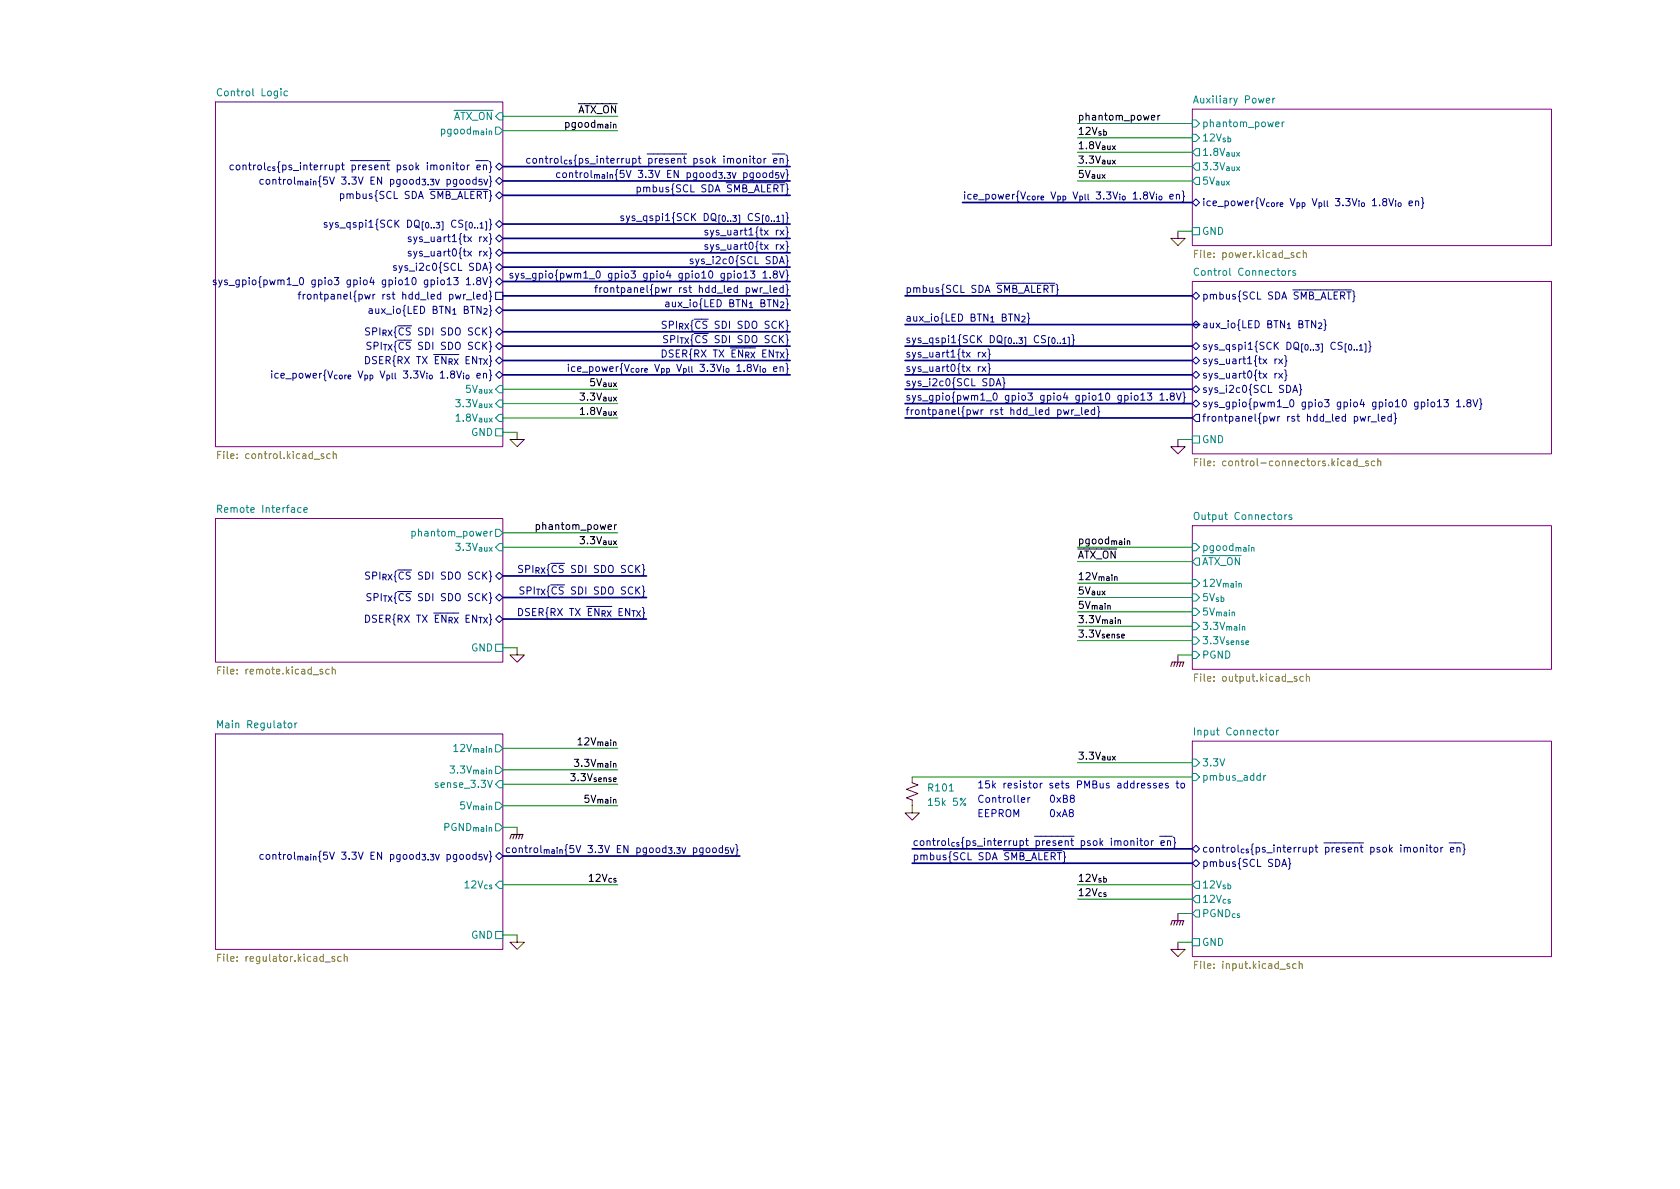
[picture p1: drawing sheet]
<svg xmlns="http://www.w3.org/2000/svg" width="297mm" height="210mm" viewBox="0 0 297 210" stroke-linecap="round" stroke-linejoin="round" font-family="sans-serif">
<g fill="#fff" stroke="#fff" stroke-width=".18">
<path d="M38.1 18h50.8v61h-50.8z"/>
<path d="M38.1 129.8h50.8v38.1h-50.8z"/>
<path d="M210.8 93h63.5v25.4h-63.5z"/>
<path d="M38.1 91.7h50.8v25.4h-50.8z"/>
<path d="M210.8 49.8h63.5v30.5h-63.5z"/>
<path d="M210.8 19.3h63.5v24.1h-63.5z"/>
<path d="M210.8 131.1h63.5v38.1h-63.5z"/>
</g>
<path d="M38.1 18h50.8v61h-50.8zM210.8 19.3h63.5v24.1h-63.5zM210.8 49.8h63.5v30.5h-63.5zM38.1 91.7h50.8v25.4h-50.8zM210.8 93h63.5v25.4h-63.5zM38.1 129.8h50.8v38.1h-50.8zM210.8 131.1h63.5v38.1h-63.5z" fill="none" stroke="#840084" stroke-width=".18"/>
<g fill="none" stroke="#008484" stroke-width=".18">
<path d="M50.8 16.2l-.3-.1-.3 .2 .1 .6h.5M88.3 19.9h.6v1.3h-.6l-.7-.6zM223.9 17.8l.6-.1-.1-.3h-.3l-.2 .1 .1 .7h.4M225.1 17.4v.8M225.4 17.4l-.3 .2M86.5 23.2h.4v.6M87.6 22.5h.7l.6 .6-.6 .6h-.7zM210.8 21.2h.7l.6 .6-.6 .7h-.7zM210.8 23.7h.7l.6 .7-.6 .6h-.7zM211.5 28.8h.6v1.3h-.6l-.7-.6zM211.5 31.4h.6v1.2h-.6l-.7-.6zM211.5 26.3h.6v1.3h-.6l-.7-.7z"/>
<path d="M225.5 22l.7-.1-.1-.3h-.4l-.2 .1 .1 .7h.5M226.7 21.6v.8M227.1 21.6l-.4 .2M210.8 40.3h1.3v1.2h-1.3zM211.9 47.5a.6 .6 0 0 0-.8 .5 .6 .6 0 0 0 .6 .7l.2-.1M227.8 47.8v.9M228.2 47.8l-.4 .3M229 47.9l-.3-.1-.1 .2v.2l.4 .1v.3h-.4M87.6 75.8h1.3v1.3h-1.3zM87.6 73.9l.7-.6h.6v1.2h-.6zM87.6 68.8l.7-.6h.6v1.3h-.6zM88.3 70.7h.6v1.3h-.6l-.7-.6z"/>
<path d="M210.8 77.1h1.3v1.3h-1.3zM38.5 90l.6-.1 .1-.1-.1-.3-.6-.2v1.3M53.7 90.2l.6-.1v-.3h-.4l-.2 .1 .1 .6h.5M72.8 94h.4l.2 .2-.1 .5h-.5M72.8 94v1.2M87.1 94l-.4 .2M87.6 93.6h.7l.6 .6-.6 .7h-.7zM87.6 96.8l.7-.7h.6v1.3h-.6zM210.8 96.1h.7l.6 .7-.6 .6h-.7zM211.2 90.8l.2-.2a.43 .43 0 0 1 .6 .4v.5a.42 .42 0 0 1-.4 .4 .42 .42 0 0 1-.5-.4zM211.5 98.7h.6v1.2h-.6l-.7-.6zM227.2 91v.9"/>
<path d="M227.5 91l-.3 .3M228.4 91.1l-.3-.1-.2 .2 .1 .2 .4 .1v.3h-.5M87.6 113.9h1.3v1.3h-1.3zM210.8 115.2h.7l.6 .6-.6 .7h-.7zM210.8 102.5h.7l.6 .6-.6 .7h-.7zM210.8 105h.7l.6 .7-.6 .6h-.7zM210.8 107.6h.7l.6 .6-.6 .6h-.7zM210.8 110.1h.7l.6 .6-.6 .7h-.7zM210.8 112.6h.7l.6 .7-.6 .6h-.7zM38.5 128.7v-1.3l.4 .9 .4-.9v1.3M52.1 127.9v.8M52.5 127.9l-.4 .2"/>
<path d="M77.4 138.5l-.3-.1-.1 .2v.2l.4 .1v.3h-.4M87.6 135.5h.7l.6 .6-.6 .7h-.7zM87.6 131.7h.7l.6 .6-.6 .7h-.7zM88.3 138h.6v1.3h-.6l-.7-.6zM210.8 134.2h.7l.6 .7-.6 .6h-.7zM210.8 136.8h.7l.6 .6-.6 .6h-.7zM211.2 128.7v1.3M223.4 137.1v.9M223.8 137.1l-.4 .3M224.6 129.2l.3-.1 .3 .3v.3l-.3 .3-.3-.1-.1-.2zM225.7 129.1v.9M226.1 129.1l-.4 .3"/>
<path d="M87.6 141.9h.7l.6 .6-.6 .6h-.7zM87.6 145.7h.7l.6 .6-.6 .6h-.7zM88.3 155.8h.6v1.3h-.6l-.7-.6zM211.5 155.8h.6v1.3h-.6l-.7-.6zM211.5 158.4h.6v1.2h-.6l-.7-.6zM87.6 164.7h1.3v1.3h-1.3zM210.8 166h1.3v1.3h-1.3zM211.5 160.9h.6v1.3h-.6l-.7-.7z"/>
</g>
<g fill="none" stroke="#848400" stroke-width=".18">
<path d="M211.2 44.9h.4M211.8 44.3h-.6v1.2M229.9 44.7h-.4l-.2 .2 .1 .6h.5M230.4 44.8l.2-.1h.3l.1 .8M230.4 44.3v1.2M39.1 79.8h-.6v1.3M58.9 79.8v1.3M38.5 80.4h.4M58.4 80.3l-.4-.1-.2 .3 .1 .5h.5M58.9 80.4l.2-.2 .3 .1 .1 .8M211.2 81.7h.4M211.8 81.1h-.6v1.3"/>
<path d="M212.3 81.1v.1M212.3 81.5v.9M240.2 82.5h1M241.9 81.6l-.3-.1-.2 .2 .1 .2 .4 .1v.3h-.5M243.1 81.6l-.4-.1-.2 .3 .1 .5h.5M243.6 81.6l.2-.1 .3 .1 .1 .8M243.6 81.1v1.3M38.5 118.5h.4M39.1 117.9h-.6v1.3M58.2 118.4l-.4-.1-.2 .3 .1 .5h.5M58.7 118.5l.2-.2 .3 .1 .1 .8M58.7 117.9v1.3"/>
<path d="M211.2 119.8h.4M211.8 119.2h-.6v1.3M230.4 119.7l-.3-.1-.3 .3 .1 .5h.5M231 119.7l.2-.1 .3 .1v.8M231 119.2v1.3M38.5 169.3h.4M39.1 168.7h-.6v1.3M59.2 169.2l-.3-.1-.2 .2v.2l.5 .1v.3h-.5M60.3 169.2l-.3-.1-.3 .3 .1 .5h.5M60.9 169.3l.1-.2 .3 .1 .1 .8M60.9 168.7v1.3M211.2 170.6h.4"/>
<path d="M211.8 170h-.6v1.3M229.2 170.5l-.4-.1-.2 .3 .1 .5h.5M229.7 170.5l.2-.1 .3 .1 .1 .8M229.7 170v1.3"/>
</g>
<g fill="none" stroke="#000084" stroke-width=".18">
<path d="M41.3 29.2h-.4l-.2 .2 .1 .6h.5M41.8 29.3l.2-.1 .4 .1v.5l-.1 .2h-.3l-.2-.1zM43 29.3l.1-.1h.3l.1 .8M43 29.2v.8M60.2 34.3h.4l.2 .2-.1 .6h-.5M60.2 34.3v1.2M85.2 28.4h1.1M85.2 31.7h-.5v.5l.5-.1v.5l-.1 .1-.4-.1M85.5 29.3l.2-.1h.3v.8M85.6 31.7l.3 1 .3-1M85.8 39.2h.2v1.5h-.2M86.5 28.6l.2 .2v.6l.2 .1-.2 .2v.6l-.2 .2"/>
<path d="M86.5 31.1l.2 .2v.6l.2 .2-.2 .2v.6l-.2 .2M86.5 38.7l.2 .2v.6l.2 .2-.2 .2v.6l-.2 .2M87.6 29.5l.7-.7 .6 .7-.6 .6zM87.6 39.6l.7-.6 .6 .6-.6 .7zM88.3 31.4l.6 .6-.6 .6-.7-.6zM88.3 33.9l.6 .6-.6 .7-.7-.7zM93.7 28.1l-.3-.1-.3 .3 .1 .5h.5M94.3 28.1l.3-.1 .3 .3v.3l-.3 .3-.3-.1-.1-.2zM95.4 28.1l.2-.1 .3 .1 .1 .8M95.4 28v.9M112.7 33.2l.3-.1 .3 .2-.2 .6h-.4M112.7 33.1v1.3"/>
<path d="M137.6 27.2h1.2M137.7 30.5h-.5l-.1 .5h.5l.1 .4-.2 .1-.4-.1M137.9 28.1l.2-.1 .3 .1 .1 .8M138 30.5l.3 1 .4-1M138.2 38h.3v1.5h-.3M139 37.6l.2 .1v.7l.2 .1-.2 .2v.6l-.2 .2M139 27.4l.2 .2v.6l.2 .2-.2 .2v.6l-.2 .1M139 29.9l.2 .2v.6l.2 .2-.2 .2v.6l-.2 .2M210.8 35.8l.7-.6 .6 .6-.6 .6zM38.2 49.6l-.3-.1-.2 .2 .1 .2 .4 .1v.3h-.5M38.7 49.5l.3 .9M39.3 49.5l-.4 1.2-.2 .1"/>
<path d="M40.2 49.6l-.3-.1-.2 .2 .1 .2 .4 .1v.3h-.5M40.5 50.5h1M42.3 49.5v1l-.2 .3-.3-.1M42.3 49.6l-.4-.1-.2 .2 .1 .6h.5M42.9 49.6l.4-.1 .2 .2-.1 .6h-.5M42.9 49.5v1.3M52.7 52h.5M53.2 51.6l-.3 .2v1.1M53.6 52v.9M54 52l-.4 .3M54.4 52.2l.2-.2 .3 .2 .1 .5-.1 .1-.3 .1-.2-.1zM55.5 52.2l.2-.2 .3 .1 .1 .8"/>
<path d="M55.5 52v.9M70.1 47h-.3l-.2 .1v.2l.5 .1v.4h-.5M72.7 41.9h-.3l-.2 .2v.1l.5 .2v.3h-.5M72.7 44.5l-.3-.1-.2 .2v.2l.5 .1v.3h-.5M73.1 41.9l.3 .8M73.1 44.4l.3 .9M73.7 41.9l-.4 1.1-.2 .2M73.7 44.4l-.4 1.2-.2 .1M85.4 49.1l.4 1.3 .4-1.3M86 52.1l-.3-.1-.3 .3 .1 .5h.5M86 51.6v1.3M86.5 54l.2 .2v.6l.2 .1-.2 .2v.6l-.2 .2"/>
<path d="M86.5 48.9l.2 .2v.6l.2 .2-.2 .2v.6l-.2 .1M86.5 41.3l.2 .2v.6l.2 .1-.2 .2v.6l-.2 .2M86.5 43.8l.2 .2v.6l.2 .2-.2 .2v.6l-.2 .2M86.5 46.4l.2 .1v.6l.2 .2-.2 .2v.6l-.2 .2M86.5 51.4l.2 .2v.6l.2 .2-.2 .2v.6l-.2 .2M87.6 58.7l.7-.7 .6 .7-.6 .6zM87.6 49.8l.7-.7 .6 .7-.6 .6zM87.6 42.2l.7-.7 .6 .7-.6 .6zM87.6 44.7l.7-.6 .6 .6-.6 .6zM87.6 47.2l.7-.6 .6 .6-.6 .7zM87.6 51.7h1.3v1.3h-1.3zM88.3 54.2l.6 .7-.6 .6-.7-.6z"/>
<path d="M90.6 48.4l-.3-.1-.1 .2v.2l.4 .1v.3h-.4M91.1 48.3l.3 .9M91.7 48.3l-.4 1.2-.2 .1M92.6 48.4l-.3-.1-.2 .2 .1 .2 .4 .1v.3h-.5M92.9 49.3h1M94.8 48.3v1.1l-.3 .2-.3-.1M94.8 48.4l-.4-.1-.3 .3 .2 .5h.5M95.4 48.4l.3-.1 .3 .3-.2 .5h-.4M95.4 48.3v1.3M105.2 50.9h.4M105.6 50.4l-.3 .2v1.1M106.1 50.9v.8"/>
<path d="M106.4 50.9l-.3 .2M106.9 50.9h.3l.3 .2v.4l-.3 .2h-.3l-.1-.2zM108 51l.2-.1h.3v.8M108 50.9v.8M122.5 45.9l-.3-.1-.2 .2 .1 .2 .4 .1v.3h-.5M125.1 43.3h-.3l-.2 .1 .1 .2 .4 .1v.3h-.5M125.1 40.8l-.3-.1-.2 .2 .1 .2 .4 .1v.3h-.5M125.6 43.3l.3 .8M125.6 40.7l.3 .9M126.2 43.3l-.4 1.1-.2 .1M126.2 40.7l-.4 1.2-.2 .1M137.8 47.9l.4 1.3 .5-1.3"/>
<path d="M138.5 50.9h-.4l-.2 .2 .1 .6h.5M138.5 50.4v1.3M139 52.8l.2 .2v.6l.2 .2-.2 .2v.6l-.2 .1M139 50.3l.2 .1v.7l.2 .1-.2 .2v.6l-.2 .2M139 47.7l.2 .2v.6l.2 .2-.2 .2v.6l-.2 .2M139 42.6l.2 .2v.6l.2 .2-.2 .2v.6l-.2 .2M139 45.2l.2 .2v.6l.2 .2-.2 .1v.6l-.2 .2M139 40.1l.2 .2v.6l.2 .2-.2 .2v.6l-.2 .1M186.7 50.3l.2 .1v.7l.2 .1-.2 .2v.6l-.2 .2M210.8 57.4l.7-.6 .6 .6-.6 .6zM210.8 52.3l.7-.6 .6 .6-.6 .7zM239.2 51.4l.2 .2v.6l.2 .2-.2 .2v.6l-.2 .2"/>
<path d="M84.3 66.4l.6-.1v-.2l-.4-.1-.2 .2 .1 .6h.5M85.5 66.1l.2-.1 .3 .1v.8M85.5 66v.9M86.5 65.4l.2 .2v.6l.2 .2-.2 .2v.6l-.2 .1M87.6 66.3l.7-.6 .6 .6-.6 .6zM87.6 61.2l.7-.6 .6 .6-.6 .6zM87.6 63.7l.7-.6 .6 .6-.6 .7zM136.8 65.3l.6-.2-.1-.2-.3-.1-.2 .2v.6h.5M137.9 65l.2-.2 .3 .1 .1 .8M137.9 64.8v.9M139 64.2l.2 .2v.6l.2 .2-.2 .2v.6l-.2 .2M173 62.3v.8"/>
<path d="M173 64.8v.9M173.3 64.8l-.3 .3M173.3 62.3l-.3 .2M173.6 64.8l.7 .9M173.6 62.3l.7 .8M174.3 64.8l-.7 .9M174.3 62.3l-.7 .8M174.7 64.2l.2 .2v.6l.2 .2-.2 .2v.6l-.2 .2M174.7 61.7l.2 .2v.6l.2 .2-.2 .1v.7l-.2 .1M176.1 68.2l.4-1.2 .5 1.2M176.2 67.9h.6M177.3 66.8l.2 .2v.6l.2 .1-.2 .2v.6l-.2 .2"/>
<path d="M188 72.5l.3 .8 .2-.6 .3 .6 .2-.8M189.5 72.5v.8M189.9 72.5l-.4 .2M190 73.4h.9M191.2 72v1.1l.2 .2M191.8 72.9l.7-.1-.1-.3h-.4l-.2 .1 .1 .6h.5M193.5 72.5h-.3l-.3 .2 .2 .5h.4M193.5 72v1.3M194 71.9l.3 .1v.6l.1 .2-.1 .2v.6l-.3 .2M200.7 70l.3-.1 .2 .3v.3l-.2 .3-.3-.1-.1-.2zM201.7 69.9l.4-.4v1.3M201.7 70.8h.7"/>
<path d="M202.9 69.5h.7l-.4 .5 .4 .1v.5l-.2 .2-.5-.2M205.1 69.9l.4-.4v1.3M205.1 70.8h.7M206.4 70.6v.2M207.1 70l-.2-.2 .1-.2 .1-.1 .4 .1 .1 .1v.2l-.6 .2-.1 .2v.2l.2 .3h.3l.2-.3v-.3l-.2-.2M208 69.5l.4 1.3 .4-1.3M209.1 69.3l.3 .2v.6l.2 .2-.2 .2v.6l-.3 .2M210.8 63.7l.7-.6 .6 .6-.6 .7zM210.8 66.3l.7-.6 .6 .6-.6 .6zM210.8 68.8l.7-.6 .6 .6-.6 .7zM210.8 71.4l.7-.7 .6 .7-.6 .6zM210.8 61.2l.7-.6 .6 .6-.6 .6z"/>
<path d="M211.5 73.3h.6v1.2h-.6l-.7-.6zM225.4 63.5v.8M225.4 66v.9M225.8 63.5l-.4 .2M225.8 66l-.4 .3M226.1 63.5l.7 .8M226.1 66l.7 .9M226.8 63.5l-.7 .8M226.8 66l-.7 .9M227.1 62.9l.3 .2v.6l.1 .1-.1 .2v.6l-.3 .2M227.1 65.4l.3 .2v.6l.1 .2-.1 .2v.6l-.3 .1M228.6 69.4l.4-1.3 .4 1.3"/>
<path d="M228.7 69h.6M229.7 68l.3 .1v.6l.1 .2-.1 .2v.6l-.3 .2M240.5 73.6l.2 .9 .3-.6 .2 .6 .3-.9M241.9 73.6v.9M242.3 73.6l-.4 .3M242.4 74.6h1M243.7 73.2v1.1l.2 .2M244.3 74.1l.6-.2-.1-.2-.3-.1-.2 .2 .1 .6h.4M246 73.7l-.4-.1-.2 .3 .1 .5h.5M246 73.2v1.3M246.5 73l.2 .2v.6l.2 .2-.2 .2v.6l-.2 .2M253.1 71.2l.1-.1 .4 .1 .1 .5-.2 .2h-.3l-.1-.1z"/>
<path d="M254.2 71l.3-.3v1.2M254.2 71.9h.7M255.3 70.7h.8l-.4 .5 .3 .1v.5l-.2 .1-.5-.1M257.5 71l.4-.3v1.2M257.5 71.9h.8M258.8 71.8v.1M259.6 71.2l-.2-.2v-.2l.2-.1h.4l.1 .2-.1 .2-.5 .2-.1 .2v.3l.2 .1h.4l.1-.2v-.2l-.3-.3M260.4 70.7l.5 1.2 .4-1.2M261.6 70.5l.2 .2v.6l.2 .2-.2 .1v.6l-.2 .2M87.6 101.8l.7-.6 .6 .6-.6 .7zM87.6 105.7l.7-.7 .6 .7-.6 .6zM87.6 109.5l.7-.7 .6 .7-.6 .6z"/>
<path d="M85.2 151.1h-.5v.5l.5-.1v.5l-.1 .1-.4-.1M85.6 151.1l.3 1 .3-1M86.5 150.5l.2 .2v.6l.2 .2-.2 .2v.6l-.2 .1M87.6 151.4l.7-.7 .6 .7-.6 .6zM128.8 149.9h-.5l-.1 .5 .5-.1 .1 .5-.2 .1-.4-.1M129.1 149.9l.4 1 .3-1M130.1 149.3l.2 .2v.6l.2 .2-.2 .2v.6l-.2 .2M188 150.6l.2 .2v.6l.2 .2-.2 .1v.7l-.2 .1M203.6 148.7v.8M203.9 148.7l-.3 .2M205 147.9h2.3M205.3 149.1l.6-.1-.1-.3h-.3l-.2 .1v.6h.5"/>
<path d="M206.4 148.8l.2-.1h.3l.1 .8M206.4 148.7v.8M207.4 148.1l.3 .1v.6l.2 .2-.2 .2v.6l-.3 .2M210.8 152.6l.7-.6 .6 .6-.6 .7zM211.5 149.5l.6 .6-.6 .6-.7-.6zM226.6 153.2l.5-1.2 .4 1.2M226.8 152.9h.6M227.8 151.8l.2 .2v.6l.2 .1-.2 .2v.6l-.2 .2M254.8 149.8v.9M255.1 149.8l-.3 .3M256.2 149.1h2.2M256.5 150.3l.6-.2-.1-.2-.4-.1-.1 .2v.6h.5"/>
<path d="M257.6 150l.2-.2 .3 .1v.8M257.6 149.8v.9M258.6 149.2l.3 .2v.6l.2 .2-.2 .2v.6l-.3 .2"/>
</g>
<path d="M208.3 40.9v1.3h1.2l-1.2 1.2-1.3-1.2h1.3M91.4 76.4v1.3h1.3l-1.3 1.3-1.2-1.3h1.2M208.3 77.7v1.3h1.2l-1.2 1.3-1.3-1.3h1.3M91.4 114.5v1.3h1.3l-1.3 1.3-1.2-1.3h1.2M208.3 115.8v1.3M161.3 137.4v1l1 .4-2 .8 2 .7-2 .8 1 .4v2.3h1.3l-1.3 1.2-1.3-1.2h1.3M91.4 146.3v1.3M91.4 165.3v1.3h1.3l-1.3 1.3-1.2-1.3h1.2M208.3 166.6v1.3h1.2l-1.2 1.3-1.3-1.3h1.3M208.3 161.5v1.3" fill="none" stroke="#840000" stroke-width=".18"/>
<path d="M207 117.9l.3-.8h2l-.3 .8M207.8 117.1l-.3 .8M208.3 117.1l-.3 .8M208.8 117.1l-.3 .8M90.2 148.3l.2-.7h2.1l-.3 .7M90.9 147.6l-.2 .7M91.4 147.6l-.2 .7M91.9 147.6l-.2 .7M207 163.6l.3-.8h2l-.3 .8M207.8 162.8l-.3 .8M208.3 162.8l-.3 .8M208.8 162.8l-.3 .8" fill="none" stroke="#840000" stroke-width=".2"/>
<path d="M108.5 22.1l.4-.1v.6M203.6 20.8l.6-.1-.1-.2-.3-.1-.2 .2v.6h.5M204.7 20.4v.8M205.1 20.4l-.4 .2M94.8 92.8h.4l.2 .2-.1 .6h-.5M94.8 92.8v1.3M109 92.8l-.3 .2" fill="none" stroke="#000" stroke-width=".18"/>
<path d="M203.4 138.6l-.3-.1-.2 .2 .1 .2 .4 .1v.3h-.5M204.4 138.6l-.3-.1-.2 .2 .1 .2 .4 .1v.3h-.5M205 138.9l.6-.1-.1-.2-.3-.1-.2 .2v.6h.5M206.5 138.6l-.3-.1-.1 .2v.2l.4 .1v.3h-.4M207.9 138.5h.5M208.1 138.1v1.1l.3 .1M208.9 138.6l.3-.1 .2 .2v.4l-.2 .2h-.3l-.1-.2zM180.6 141.5l.6-.2-.1-.2-.3-.1-.2 .2 .1 .6h.4M181.7 141v.9M182.1 141l-.4 .3" fill="none" stroke="#0000c2" stroke-width=".18"/>
<g fill="none" stroke="#000084" stroke-width=".3">
<path d="M88.9 32h50.8M88.9 34.5h50.8M88.9 39.6h50.8M88.9 29.5h50.8M170.2 35.8h40.6M88.9 54.9h50.8M88.9 58.7h50.8M88.9 52.3h50.8M88.9 49.8h50.8M88.9 47.2h50.8M88.9 44.7h50.8M88.9 42.2h50.8"/>
<path d="M160 52.3h50.8M160 57.4h52.1M88.9 61.2h50.8M88.9 66.3h50.8M88.9 63.7h50.8M160 61.2h50.8M160 73.9h50.8M160 71.4h50.8M160 66.3h50.8M160 63.7h50.8M160 68.8h50.8M88.9 109.5h25.4"/>
<path d="M88.9 101.8h25.4M88.9 105.7h25.4M88.9 151.4h41.9M161.3 152.6h49.5M161.3 150.1h49.5"/>
</g>
<g fill="none" stroke="#008400" stroke-width=".18">
<path d="M88.9 20.6h20.3M88.9 23.1h20.3M190.5 29.5h20.3M190.5 21.8h20.3M190.5 24.4h20.3M190.5 26.9h20.3M190.5 32h20.3M208.3 40.9h2.5M88.9 71.4h20.3M88.9 68.8h20.3M88.9 73.9h20.3M88.9 76.4h2.5"/>
<path d="M208.3 77.7h2.5M88.9 96.8h20.3M88.9 94.2h20.3M190.5 99.3h20.3M190.5 96.8h20.3M88.9 114.5h2.5M190.5 110.7h20.3M190.5 113.3h20.3M190.5 103.1h20.3M190.5 105.7h20.3M190.5 108.2h20.3M208.3 115.8h2.5"/>
<path d="M88.9 136.1h20.3M88.9 132.3h20.3M88.9 138.7h20.3M161.3 137.4h49.5M190.5 134.9h20.3M88.9 156.5h20.3M88.9 142.5h20.3M88.9 146.3h2.5M190.5 156.5h20.3M190.5 159h20.3M88.9 165.3h2.5M208.3 161.5h2.5"/>
<path d="M208.3 166.6h2.5"/>
</g>
<g font-size="1.8" fill="#008484">
<text x="38.9" y="17">Control Logic</text>
<text x="75.4" y="23.7">pgood_{main}</text>
<text x="80.1" y="21.2">~ATX_ON</text>
<text x="211.6" y="18.3">Auxiliary Power</text>
<text x="212.5" y="22.5">phantom_power</text>
<text x="212.5" y="25">12V_{sb}</text>
<text x="212.5" y="27.6">1.8V_{aux}</text>
<text x="212.5" y="30.1">3.3V_{aux}</text>
<text x="212.5" y="32.6">5V_{aux}</text>
<text x="212.5" y="41.5">GND</text>
<text x="211.8" y="48.8">Control Connectors</text>
<text x="79.7" y="69.5">5V_{aux}</text>
<text x="78.2" y="72">3.3V_{aux}</text>
<text x="78.2" y="74.5">1.8V_{aux}</text>
<text x="83.3" y="77.1">GND</text>
<text x="212.5" y="78.4">GND</text>
<text x="39.2" y="90.7">Remote Interface</text>
<text x="73.6" y="94.9">phantom_power</text>
<text x="211.7" y="91.9">Output Connectors</text>
<text x="78.2" y="97.4">3.3V_{aux}</text>
<text x="212.5" y="97.4">pgood_{main}</text>
<text x="212.5" y="99.9">~ATX_ON</text>
<text x="212.5" y="103.8">12V_{main}</text>
<text x="212.5" y="106.3">5V_{sb}</text>
<text x="212.5" y="108.8">5V_{main}</text>
<text x="212.5" y="111.4">3.3V_{main}</text>
<text x="212.5" y="113.9">3.3V_{sense}</text>
<text x="83.3" y="115.2">GND</text>
<text x="212.5" y="116.5">PGND</text>
<text x="39" y="128.8">Main Regulator</text>
<text x="211.7" y="130">Input Connector</text>
<text x="77.1" y="136.8">3.3V_{main}</text>
<text x="77.6" y="133">12V_{main}</text>
<text x="212.5" y="135.5">3.3V</text>
<text x="77.6" y="139.3">sense_3.3V</text>
<text x="78.6" y="143.1">5V_{main}</text>
<text x="164.2" y="139.9">R101</text>
<text x="164.4" y="142.5">15k 5%</text>
<text x="212.5" y="138">pmbus_addr</text>
<text x="75.7" y="146.9">PGND_{main}</text>
<text x="79.8" y="157.1">12V_{cs}</text>
<text x="212.5" y="157.1">12V_{sb}</text>
<text x="212.5" y="159.6">12V_{cs}</text>
<text x="83.3" y="166">GND</text>
<text x="212.5" y="162.2">PGND_{cs}</text>
<text x="212.5" y="167.3">GND</text>
</g>
<g font-size="1.8">
<text x="97.3" y="22.6">pgood_{main}</text>
<text x="102" y="20">~ATX_ON</text>
<text x="190.5" y="23.8">12V_{sb}</text>
<text x="190.5" y="21.3">phantom_power</text>
<text x="190.5" y="28.9">3.3V_{aux}</text>
<text x="190.5" y="26.4">1.8V_{aux}</text>
<text x="190.5" y="31.5">5V_{aux}</text>
<text x="100.2" y="70.8">3.3V_{aux}</text>
<text x="101.6" y="68.3">5V_{aux}</text>
<text x="100.2" y="73.4">1.8V_{aux}</text>
<text x="95.6" y="93.7">phantom_power</text>
<text x="100.2" y="96.2">3.3V_{aux}</text>
<text x="190.5" y="96.2">pgood_{main}</text>
<text x="190.5" y="98.8">~ATX_ON</text>
<text x="190.5" y="107.7">5V_{main}</text>
<text x="190.5" y="105.1">5V_{aux}</text>
<text x="190.5" y="102.6">12V_{main}</text>
<text x="190.5" y="110.2">3.3V_{main}</text>
<text x="190.5" y="112.7">3.3V_{sense}</text>
<text x="99.6" y="131.8">12V_{main}</text>
<text x="99.1" y="135.6">3.3V_{main}</text>
<text x="190.5" y="134.3">3.3V_{aux}</text>
<text x="98.2" y="138.1">3.3V_{sense}</text>
<text x="100.6" y="141.9">5V_{main}</text>
<text x="101.7" y="155.9">12V_{cs}</text>
<text x="190.5" y="155.9">12V_{sb}</text>
<text x="190.5" y="158.5">12V_{cs}</text>
</g>
<g font-size="1.8" fill="#000084">
<text x="96.1" y="28.9">control_{cs}{ps_interrupt ~present psok imonitor ~en}</text>
<text x="41.8" y="32.6">control_{main}{5V 3.3V EN pgood_{3.3V} pgood_{5V}}</text>
<text x="43.6" y="30.1">control_{cs}{ps_interrupt ~present psok imonitor ~en}</text>
<text x="61" y="35.2">pmbus{SCL SDA ~SMB_ALERT}</text>
<text x="94.3" y="31.5">control_{main}{5V 3.3V EN pgood_{3.3V} pgood_{5V}}</text>
<text x="113.5" y="34">pmbus{SCL SDA ~SMB_ALERT}</text>
<text x="170.2" y="35.3">ice_power{V_{core} V_{pp} V_{pll} 3.3V_{io} 1.8V_{io} en}</text>
<text x="54.5" y="40.3">sys_qspi1{SCK DQ_{[0..3]} CS_{[0..1]}}</text>
<text x="107" y="39.1">sys_qspi1{SCK DQ_{[0..3]} CS_{[0..1]}}</text>
<text x="126.3" y="41.6">sys_uart1{tx rx}</text>
<text x="212.5" y="36.4">ice_power{V_{core} V_{pp} V_{pll} 3.3V_{io} 1.8V_{io} en}</text>
<text x="70.7" y="47.9">sys_i2c0{SCL SDA}</text>
<text x="73.9" y="42.8">sys_uart1{tx rx}</text>
<text x="73.9" y="45.3">sys_uart0{tx rx}</text>
<text x="123.2" y="46.7">sys_i2c0{SCL SDA}</text>
<text x="126.3" y="44.2">sys_uart0{tx rx}</text>
<text x="44.3" y="50.4">sys_gpio{pwm1_0 gpio3 gpio4 gpio10 gpio13 1.8V}</text>
<text x="56.9" y="53">frontpanel{pwr rst hdd_led pwr_led}</text>
<text x="96.7" y="49.2">sys_gpio{pwm1_0 gpio3 gpio4 gpio10 gpio13 1.8V}</text>
<text x="109.3" y="51.8">frontpanel{pwr rst hdd_led pwr_led}</text>
<text x="160" y="51.8">pmbus{SCL SDA ~SMB_ALERT}</text>
<text x="212.5" y="53">pmbus{SCL SDA ~SMB_ALERT}</text>
<text x="61.8" y="55.5">aux_io{LED BTN_{1} BTN_{2}}</text>
<text x="63.8" y="59.3">SPI_{RX}{~CS SDI SDO SCK}</text>
<text x="114.2" y="54.3">aux_io{LED BTN_{1} BTN_{2}}</text>
<text x="116.2" y="58.1">SPI_{RX}{~CS SDI SDO SCK}</text>
<text x="160" y="56.9">aux_io{LED BTN_{1} BTN_{2}}</text>
<text x="212.5" y="58">aux_io{LED BTN_{1} BTN_{2}}</text>
<text x="60.4" y="64.4">DSER{RX TX ~EN_{RX} EN_{TX}}</text>
<text x="64" y="61.8">SPI_{TX}{~CS SDI SDO SCK}</text>
<text x="91.4" y="65.7">ice_power{V_{core} V_{pp} V_{pll} 3.3V_{io} 1.8V_{io} en}</text>
<text x="112.9" y="63.2">DSER{RX TX ~EN_{RX} EN_{TX}}</text>
<text x="116.4" y="60.7">SPI_{TX}{~CS SDI SDO SCK}</text>
<text x="160" y="60.7">sys_qspi1{SCK DQ_{[0..3]} CS_{[0..1]}}</text>
<text x="160" y="65.7">sys_uart0{tx rx}</text>
<text x="160" y="63.2">sys_uart1{tx rx}</text>
<text x="212.5" y="64.4">sys_uart1{tx rx}</text>
<text x="212.5" y="61.8">sys_qspi1{SCK DQ_{[0..3]} CS_{[0..1]}}</text>
<text x="39" y="66.9">ice_power{V_{core} V_{pp} V_{pll} 3.3V_{io} 1.8V_{io} en}</text>
<text x="160" y="70.8">sys_gpio{pwm1_0 gpio3 gpio4 gpio10 gpio13 1.8V}</text>
<text x="160" y="68.3">sys_i2c0{SCL SDA}</text>
<text x="212.5" y="66.9">sys_uart0{tx rx}</text>
<text x="212.5" y="69.5">sys_i2c0{SCL SDA}</text>
<text x="160" y="73.4">frontpanel{pwr rst hdd_led pwr_led}</text>
<text x="212.5" y="74.5">frontpanel{pwr rst hdd_led pwr_led}</text>
<text x="212.5" y="72">sys_gpio{pwm1_0 gpio3 gpio4 gpio10 gpio13 1.8V}</text>
<text x="90.8" y="101.3">SPI_{RX}{~CS SDI SDO SCK}</text>
<text x="63.8" y="102.5">SPI_{RX}{~CS SDI SDO SCK}</text>
<text x="64" y="106.3">SPI_{TX}{~CS SDI SDO SCK}</text>
<text x="91" y="105.1">SPI_{TX}{~CS SDI SDO SCK}</text>
<text x="60.4" y="110.1">DSER{RX TX ~EN_{RX} EN_{TX}}</text>
<text x="87.5" y="108.9">DSER{RX TX ~EN_{RX} EN_{TX}}</text>
<text x="161.3" y="149.6">control_{cs}{ps_interrupt ~present psok imonitor ~en}</text>
<text x="41.8" y="152">control_{main}{5V 3.3V EN pgood_{3.3V} pgood_{5V}}</text>
<text x="85.4" y="150.8">control_{main}{5V 3.3V EN pgood_{3.3V} pgood_{5V}}</text>
<text x="161.3" y="152.1">pmbus{SCL SDA ~SMB_ALERT}</text>
<text x="212.5" y="153.3">pmbus{SCL SDA}</text>
<text x="212.5" y="150.7">control_{cs}{ps_interrupt ~present psok imonitor ~en}</text>
</g>
<g font-size="1.8" fill="#848400">
<text x="211.9" y="45.6">File: power.kicad_sch</text>
<text x="39.4" y="81.2">File: control.kicad_sch</text>
<text x="213" y="82.4">File: control-connectors.kicad_sch</text>
<text x="39.3" y="119.3">File: remote.kicad_sch</text>
<text x="212" y="120.5">File: output.kicad_sch</text>
<text x="39.5" y="170.1">File: regulator.kicad_sch</text>
<text x="212" y="171.3">File: input.kicad_sch</text>
</g>
<g font-size="1.8" fill="#0000c2">
<text x="172.7" y="141.9">Controller</text>
<text x="172.7" y="139.4">15k resistor sets PMBus addresses to</text>
<text x="185.4" y="141.9">0xB8</text>
<text x="172.7" y="144.5">EEPROM</text>
<text x="185.4" y="144.5">0xA8</text>
</g>
</svg>
